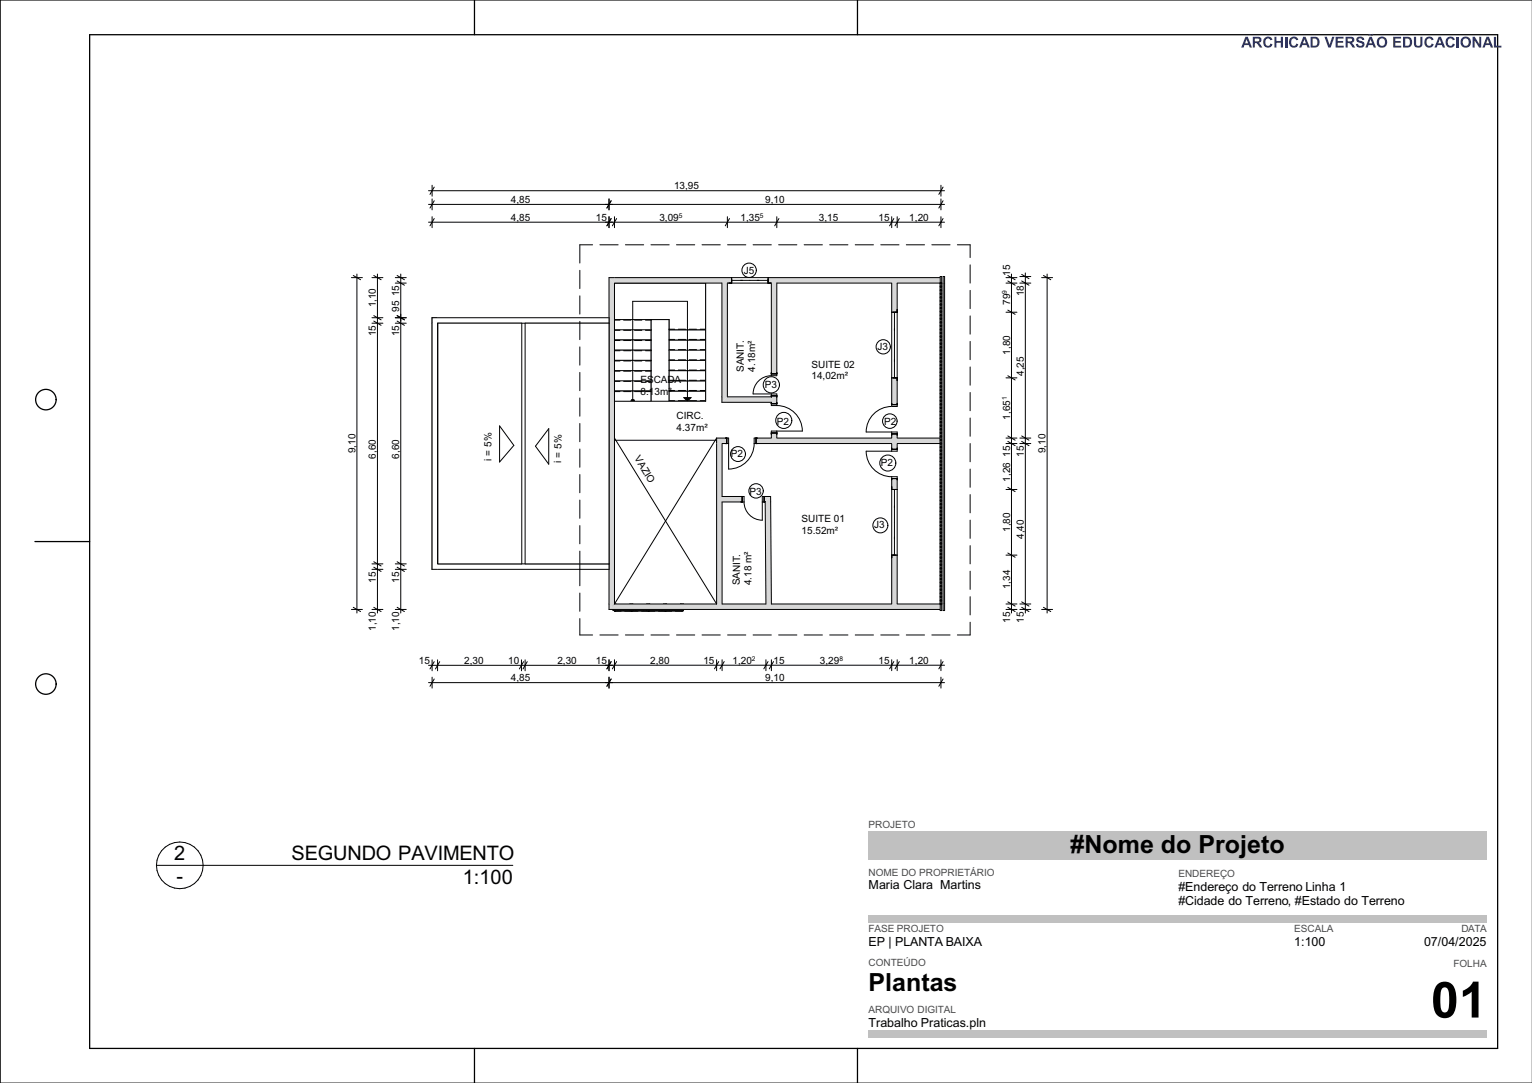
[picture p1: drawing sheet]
<svg xmlns="http://www.w3.org/2000/svg" width="420mm" height="297mm" viewBox="0 0 420 297" stroke-linecap="round" stroke-linejoin="round" font-family="sans-serif">
<g fill="#c0c0c0">
<path d="M238.1 251.1h169.5v2.1h-169.5z" fill-rule="evenodd"/>
<path d="M238.1 282.5h169.5v2h-169.5z" fill-rule="evenodd"/>
</g>
<g fill="none" stroke="#000" stroke-width=".35">
<path d="M24.6 9.5h386v278h-386zM130.1 0v9.5M235.1 0v9.5M9.6 148.5h15M130.1 287.5v9.5M235.1 287.5v9.5"/>
<circle cx="12.6" cy="109.6" r="2.81"/>
<circle cx="12.6" cy="187.6" r="2.81"/>
</g>
<path d="M420 0h-419.9v297h419.9" fill="none" stroke="#000" stroke-width=".27"/>
<path d="M238.1 227.8h169.5v7.9h-169.5z" fill-rule="evenodd" fill="#c0c0c0"/>
<!-- layer: ARQ - Parede-Cortina -->
<path d="M168.5 167.5h.1M168.5 167.5h18.5M173.1 167.5h.1M177.7 167.5h.1M182.3 167.5h.1M187 167.5h.1" fill="none" stroke="#000" stroke-width=".27"/>
<path d="M186.6 165.6h.8v1.8h-.8z" fill-rule="evenodd" fill="#fff"/>
<path d="M186.7 165.6l-.1 .2M187.4 167.1l-.3 .3" fill="none" stroke="#5d5d5d" stroke-width=".27"/>
<path d="M168.1 165.6h.8v1.8h-.8z" fill-rule="evenodd" fill="#fff"/>
<path d="M168.4 165.6l-.3 .3M168.9 165.8l-.8 .8" fill="none" stroke="#5d5d5d" stroke-width=".27"/>
<path d="M182.7 166.6h3.9v.8h-3.9z" fill-rule="evenodd" fill="#fff"/>
<path d="M184.3 166.6l-.8 .8M185 166.6l-.8 .8M185.7 166.6l-.8 .8" fill="none" stroke="#5d5d5d" stroke-width=".27"/>
<path d="M177.3 165.6h.8v1.8h-.8z" fill-rule="evenodd" fill="#fff"/>
<path d="M178.1 167.2l-.2 .2M178.1 166.5l-.8 .8M178.1 165.8l-.8 .8" fill="none" stroke="#5d5d5d" stroke-width=".27"/>
<path d="M172.7 165.6h.8v1.8h-.8z" fill-rule="evenodd" fill="#fff"/>
<path d="M173.5 166.9l-.6 .5" fill="none" stroke="#5d5d5d" stroke-width=".27"/>
<path d="M168.9 166.6h3.8v.8h-3.8z" fill-rule="evenodd" fill="#fff"/>
<path d="M170.2 166.6l-.8 .8M170.9 166.6l-.8 .8M171.6 166.6l-.8 .8" fill="none" stroke="#5d5d5d" stroke-width=".27"/>
<path d="M173.5 166.6h3.8v.8h-3.8z" fill-rule="evenodd" fill="#fff"/>
<path d="M173.7 166.6l-.2 .3M174.4 166.6l-.8 .8M175.1 166.6l-.8 .8M177.3 166.6l-.8 .8M177.3 167.3l-.1 .1" fill="none" stroke="#5d5d5d" stroke-width=".27"/>
<path d="M181.9 165.6h.8v1.8h-.8z" fill-rule="evenodd" fill="#fff"/>
<path d="M182.5 165.6l-.6 .6M182.7 166.1l-.8 .8" fill="none" stroke="#5d5d5d" stroke-width=".27"/>
<path d="M178.1 166.6h3.8v.8h-3.8z" fill-rule="evenodd" fill="#fff"/>
<path d="M178.7 166.6l-.6 .6M180.8 166.6l-.8 .8M181.5 166.6l-.8 .8M181.9 166.9l-.5 .5" fill="none" stroke="#5d5d5d" stroke-width=".27"/>
<path d="M168.1 165.6h.8v1h3.8v-1h.8v1h3.8v-1h.8v1h3.8v-1h.8v1h3.9v-1h.8v1.8h-19.3z" fill="none" stroke="#000" stroke-width=".27"/>
<path d="M183.5 90.4h10v19.6h-10z" fill-rule="evenodd" fill="#fff"/>
<path d="M183.5 90.4v19.6h10v-19.6" fill="none" stroke="#000" stroke-width=".27"/>
<path d="M168.5 77.6h25v12.8h-10v-2.8h-15z" fill-rule="evenodd" fill="#fff"/>
<path d="M168.5 87.6v-10h25v12.8M178.5 87.6h5v2.8" fill="none" stroke="#000" stroke-width=".27"/>
<path d="M168.5 87.6h10v22.4h-10z" fill-rule="evenodd" fill="#fff"/>
<path d="M168.5 87.6v22.4h10v-22.4M168.5 87.9h10M183.5 90.2h10" fill="none" stroke="#000" stroke-width=".27"/>
<path d="M183.5 107.2h10v2.8h-10z" fill-rule="evenodd" fill="#fff"/>
<path d="M183.5 107.2h10v2.8h-10z" fill="none" stroke="#000" stroke-width=".27"/>
<path d="M183.5 104.4h10v2.8h-10z" fill-rule="evenodd" fill="#fff"/>
<path d="M183.5 104.4h10v2.8h-10z" fill="none" stroke="#000" stroke-width=".27"/>
<path d="M183.5 101.6h10v2.8h-10z" fill-rule="evenodd" fill="#fff"/>
<path d="M183.5 101.6h10v2.8h-10z" fill="none" stroke="#000" stroke-width=".27"/>
<path d="M183.5 98.8h10v2.8h-10z" fill-rule="evenodd" fill="#fff"/>
<path d="M183.5 98.8h10v2.8h-10z" fill="none" stroke="#000" stroke-width=".27"/>
<path d="M183.5 96h10v2.8h-10z" fill-rule="evenodd" fill="#fff"/>
<path d="M183.5 96h10v2.8h-10z" fill="none" stroke="#000" stroke-width=".27"/>
<path d="M183.5 93.2h10v2.8h-10z" fill-rule="evenodd" fill="#fff"/>
<path d="M183.5 93.2h10v2.8h-10z" fill="none" stroke="#000" stroke-width=".27"/>
<path d="M183.5 90.4h10v2.8h-10z" fill-rule="evenodd" fill="#fff"/>
<path d="M183.5 90.4h10v2.8h-10z" fill="none" stroke="#000" stroke-width=".27"/>
<path d="M168.5 77.6h25v12.8h-10v-2.8h-15z" fill-rule="evenodd" fill="#fff"/>
<path d="M168.5 77.6h25v12.8h-10v-2.8h-15z" fill="none" stroke="#000" stroke-width=".27"/>
<path d="M168.5 87.6h10v2.8h-10z" fill-rule="evenodd" fill="#fff"/>
<path d="M168.5 87.6h10v2.8h-10z" fill="none" stroke="#000" stroke-width=".27"/>
<path d="M168.5 90.4h10v2.8h-10z" fill-rule="evenodd" fill="#fff"/>
<path d="M168.5 90.4h10v2.8h-10z" fill="none" stroke="#000" stroke-width=".27"/>
<path d="M168.5 93.2h10v2.8h-10z" fill-rule="evenodd" fill="#fff"/>
<path d="M168.5 93.2h10v2.8h-10z" fill="none" stroke="#000" stroke-width=".27"/>
<path d="M168.5 96h10v2.8h-10z" fill-rule="evenodd" fill="#fff"/>
<path d="M168.5 96h10v2.8h-10z" fill="none" stroke="#000" stroke-width=".27"/>
<path d="M168.5 98.8h10v2.8h-10z" fill-rule="evenodd" fill="#fff"/>
<path d="M168.5 98.8h10v2.8h-10z" fill="none" stroke="#000" stroke-width=".27"/>
<path d="M168.5 101.6h10v2.8h-10z" fill-rule="evenodd" fill="#fff"/>
<path d="M168.5 101.6h10v2.8h-10z" fill="none" stroke="#000" stroke-width=".27"/>
<path d="M168.5 104.4h10v2.8h-10z" fill-rule="evenodd" fill="#fff"/>
<path d="M168.5 104.4h10v2.8h-10z" fill="none" stroke="#000" stroke-width=".27"/>
<path d="M168.5 107.2h10v3.1h-10z" fill-rule="evenodd" fill="#fff"/>
<g fill="none" stroke="#000" stroke-width=".27">
<path d="M168.5 87.8h1.5M168.5 90.6h1.5M168.5 93.4h1.5M168.5 96.2h1.5M168.5 99h1.5M171 87.8h2M171 90.6h2M171 93.4h2M171 96.2h2M171 99h2M174 87.8h2M174 90.6h2"/>
<path d="M174 93.4h2M174 96.2h2M174 99h2M177 87.8h1.5M177 90.6h1.5M177 93.4h1.5M177 96.2h1.5M177 99h1.5M183.5 98.7h1.5M183.5 95.9h1.5M183.5 93.1h1.5M183.5 90.3h1.5"/>
<path d="M186 98.7h2M186 95.9h2M186 93.1h2M186 90.3h2M189 98.7h2M189 95.9h2M189 93.1h2M189 90.3h2M192 98.7h1.5M192 95.9h1.5M192 93.1h1.5M192 90.3h1.5"/>
<path d="M168.5 107.2h10v3.1h-10zM168.5 101.8h1.5M168.5 104.6h1.5M168.5 107.4h1.5M168.5 110.2h1.5M171 101.8h2M171 104.6h2M171 107.4h2M171 110.2h2M173.5 110v-27.4h15v27.4M174 101.8h2M174 104.6h2"/>
<path d="M174 107.4h2M174 110.2h2M177 101.8h1.5M177 104.6h1.5M177 107.4h1.5M177 110.2h1.5M183.5 109.9h1.5M183.5 107.1h1.5M183.5 104.3h1.5M183.5 101.5h1.5M186 109.9h2M186 107.1h2"/>
<path d="M186 104.3h2M186 101.5h2M187.5 109h2l-1 1zM189 109.9h2M189 107.1h2M189 104.3h2M189 101.5h2M192 109.9h1.5M192 107.1h1.5M192 104.3h1.5M192 101.5h1.5"/>
<circle cx="173.5" cy="110" r=".5"/>
</g>
<g fill="#000">
<path d="M187.5 109h2l-1 1z"/>
<circle cx="173.5" cy="110" r=".5"/>
</g>
<!-- layer: EST - Laje -->
<path d="M193.5 76.1h64.5v91h-61.5v-46.4h-28v-10.7h25z" fill-rule="evenodd" fill="#fff"/>
<path d="M193.5 76.1h64.5v91h-61.5v-46.4h-28v-10.7h25z" fill="none" stroke="#000" stroke-width=".27"/>
<path d="M118.5 87.1h48.5v69h-48.5z" fill-rule="evenodd" fill="#fff"/>
<path d="M118.5 87.1h48.5v69h-48.5z" fill="none" stroke="#000" stroke-width=".27"/>
<!-- layer: ARQ - Parede -->
<g fill="#d7d7d7">
<path d="M244.5 152.2h1.5v13.4h-1.5z" fill-rule="evenodd"/>
<path d="M244.5 121.6h1.5v1.6h-1.5z" fill-rule="evenodd"/>
<path d="M244.5 131.2h1.5v3h-1.5z" fill-rule="evenodd"/>
<path d="M244.5 119h1.5v1.1h-1.5z" fill-rule="evenodd"/>
<path d="M244.5 103.6h1.5v7.4h-1.5z" fill-rule="evenodd"/>
<path d="M244.5 77.6h1.5v8h-1.5z" fill-rule="evenodd"/>
</g>
<g fill="#fff">
<path d="M244.5 85.6h1.5v18h-1.5z" fill-rule="evenodd"/>
<path d="M244.5 134.2h1.5v18h-1.5z" fill-rule="evenodd"/>
</g>
<path d="M244.5 77.6v33.4h1.5v-33.4M244.5 85.6h1.5M245.2 85.6v18M244.5 111.5a7 7 0 0 0-7 7M244.5 103.6h1.5M244.5 120.1v-1.1h1.5v1.1M244.5 121.6v1.6h1.5v-1.6M244.5 134.2h1.5M245.2 134.2v18M244.5 152.2h1.5M244.5 165.6v-34.4h1.5v34.4" fill="none" stroke="#000" stroke-width=".27"/>
<g fill="#fff">
<path d="M244.5 111h1.5v.5h-1.5z" fill-rule="evenodd"/>
<path d="M244.5 118.5h1.5v.5h-1.5z" fill-rule="evenodd"/>
</g>
<path d="M237.5 118.5h8.5v.8M244.5 110.6v.9h1.5v-.9M244.5 118.5v.8M244.5 111h1.5M244.5 119h1.5M237.5 123.7a7 7 0 0 0 7 7" fill="none" stroke="#000" stroke-width=".27"/>
<g fill="#fff">
<path d="M244.5 130.7h1.5v.5h-1.5z" fill-rule="evenodd"/>
<path d="M244.5 123.2h1.5v.5h-1.5z" fill-rule="evenodd"/>
</g>
<path d="M244.5 131.6v-.9h1.5v.9M244.5 122.9v.8M244.5 131.2h1.5M244.5 123.2h1.5M246 122.9v.8h-8.5" fill="none" stroke="#000" stroke-width=".27"/>
<g fill="#d7d7d7">
<path d="M167 165.6h1.5l-1.5 1.5z"/>
<path d="M168.5 165.6v1.5h-1.5z"/>
<path d="M168.5 165.6h89.5v1.5h-89.5z" fill-rule="evenodd"/>
</g>
<path d="M167 165.6v1.5h91v-1.5h-12M168.5 165.6h28M198 165.6h12M211.5 165.6h33" fill="none" stroke="#000" stroke-width=".27"/>
<g fill="#d7d7d7">
<path d="M167 76.1h1.5v1.5z"/>
<path d="M167 76.1l1.5 1.5h-1.5z"/>
<path d="M167 77.6h1.5v88h-1.5z" fill-rule="evenodd"/>
</g>
<path d="M168.5 76.1h-1.5v89.5M168.5 77.6v88" fill="none" stroke="#000" stroke-width=".27"/>
<g fill="#d7d7d7">
<path d="M168.5 76.1h32.1v1.5h-32.1z" fill-rule="evenodd"/>
<path d="M210.6 76.1h47.4v1.5h-47.4z" fill-rule="evenodd"/>
</g>
<path d="M200.6 76.1h10v1.5h-10z" fill-rule="evenodd" fill="#fff"/>
<path d="M168.5 77.6h29.4M168.5 76.1h89.5v1.5h-12M199.4 77.6h12.1M200.6 76.1v1.5M200.6 76.9h10M210.6 76.1v1.5M213 77.6h31.5" fill="none" stroke="#000" stroke-width=".27"/>
<g fill="#d7d7d7">
<path d="M211.5 77.6h1.5v24.9h-1.5z" fill-rule="evenodd"/>
<path d="M211.5 108.5h1.5v2.2h-1.5z" fill-rule="evenodd"/>
<path d="M211.5 118.7h1.5v1.4h-1.5z" fill-rule="evenodd"/>
</g>
<path d="M211.5 77.6v24.9h1.5v-24.9M211.5 108.9v-.4h1.5v2.2h-1.5v-.4M213 111.2a7 7 0 0 1 7 7M211.5 120.1v-1.4h1.5v1.4" fill="none" stroke="#000" stroke-width=".27"/>
<g fill="#fff">
<path d="M211.5 110.7h1.5v.5h-1.5z" fill-rule="evenodd"/>
<path d="M211.5 118.2h1.5v.5h-1.5z" fill-rule="evenodd"/>
</g>
<path d="M211.5 103a5 5 0 0 0-5 5M211.5 110.4v.8h1.5v-.8M211.5 110.7h1.5M211.5 118.7h1.5M213 118.2v.9M220 118.2h-8.5v.9" fill="none" stroke="#000" stroke-width=".27"/>
<g fill="#fff">
<path d="M211.5 102.5h1.5v.5h-1.5z" fill-rule="evenodd"/>
<path d="M211.5 108h1.5v.5h-1.5z" fill-rule="evenodd"/>
</g>
<path d="M206.5 108h6.5v.9M211.5 102.2v.8h1.5v-.8M211.5 108v.9M211.5 102.5h1.5M211.5 108.5h1.5" fill="none" stroke="#000" stroke-width=".27"/>
<g fill="#d7d7d7">
<path d="M197.9 108.8h1.5l-1.5 1.5z"/>
<path d="M199.4 108.8v1.5h-1.5z"/>
<path d="M199.4 108.8h12.1v1.5h-12.1z" fill-rule="evenodd"/>
</g>
<path d="M197.9 108.8v1.5h13.6M199.4 108.8h12.1" fill="none" stroke="#000" stroke-width=".27"/>
<path d="M197.9 77.6h1.5v31.2h-1.5z" fill-rule="evenodd" fill="#d7d7d7"/>
<path d="M197.9 77.6v31.2M199.4 77.6v31.2" fill="none" stroke="#000" stroke-width=".27"/>
<g fill="#d7d7d7">
<path d="M196.5 120.1l1.5 1.5h-1.5z"/>
<path d="M196.5 120.1h1.5v1.5z"/>
<path d="M198 120.1h1.3v1.5h-1.3z" fill-rule="evenodd"/>
<path d="M207.3 120.1h50.7v1.5h-50.7z" fill-rule="evenodd"/>
</g>
<path d="M196.5 121.6v-1.5h2.8v1.5h-1.3M206.8 121.6a7 7 0 0 1-7 7M211.5 120.1h-4.2v1.5h37.2M213 120.1h31.5M246 120.1h12v1.5h-12" fill="none" stroke="#000" stroke-width=".27"/>
<g fill="#fff">
<path d="M206.8 120.1h.5v1.5h-.5z" fill-rule="evenodd"/>
<path d="M199.3 120.1h.5v1.5h-.5z" fill-rule="evenodd"/>
</g>
<path d="M198.9 120.1h.9v8.5M198.9 121.6h.9M199.3 120.1v1.5M207.3 120.1v1.5M207.6 120.1h-.8v1.5h.8" fill="none" stroke="#000" stroke-width=".27"/>
<path d="M196.5 121.6h1.5v44h-1.5z" fill-rule="evenodd" fill="#d7d7d7"/>
<path d="M196.5 121.6v44M198 121.6v14.6M198 137.7v27.9" fill="none" stroke="#000" stroke-width=".27"/>
<g fill="#d7d7d7">
<path d="M211.3 136.2v1.5h-1.5z"/>
<path d="M209.8 136.2h1.5l-1.5 1.5z" fill-rule="evenodd"/>
<path d="M198 136.2h5.5v1.5h-5.5z" fill-rule="evenodd"/>
<path d="M209.5 136.2h.3v1.5h-.3z" fill-rule="evenodd"/>
</g>
<path d="M198 136.2h5.5v1.5h-5.5M204 137.7a5 5 0 0 0 5 5M209.8 137.7h-.3v-1.5h1.8v1.5" fill="none" stroke="#000" stroke-width=".27"/>
<g fill="#fff">
<path d="M203.5 136.2h.5v1.5h-.5z" fill-rule="evenodd"/>
<path d="M209 136.2h.5v1.5h-.5z" fill-rule="evenodd"/>
</g>
<path d="M203.1 136.2h.9v1.5h-.9M203.5 136.2v1.5M209 137.7h.8M209.5 136.2v1.5M209.8 136.2h-.8v6.5" fill="none" stroke="#000" stroke-width=".27"/>
<path d="M209.8 137.7h1.5l.2 27.9h-1.5z" fill-rule="evenodd" fill="#d7d7d7"/>
<path d="M209.8 137.7l.2 27.9M211.3 137.7l.2 27.9" fill="none" stroke="#000" stroke-width=".27"/>
<g fill="#fff">
<path d="M118.5 87.1l1.5 1.5h-1.5z"/>
<path d="M118.5 87.1h1.5v1.5z"/>
<path d="M120 87.1h47v1.5h-47z" fill-rule="evenodd"/>
</g>
<path d="M118.5 88.6v-1.5h48.5v1.5h-47" fill="none" stroke="#000" stroke-width=".27"/>
<path d="M120 154.6h47v1.5h-47z" fill-rule="evenodd" fill="#fff"/>
<path d="M120 154.6h47v1.5h-47" fill="none" stroke="#000" stroke-width=".27"/>
<path d="M118.5 88.6h1.5v67.5h-1.5z" fill-rule="evenodd" fill="#fff"/>
<path d="M118.5 88.6v67.5h1.5M120 88.6v66" fill="none" stroke="#000" stroke-width=".27"/>
<!-- layer: ARQ - Cobertura -->
<path d="M120 88.6h23v66h-23z" fill-rule="evenodd" fill="#fff"/>
<path d="M120 88.6h23v66h-23z" fill="none" stroke="#000" stroke-width=".27"/>
<path d="M144 88.6h23v66h-23z" fill-rule="evenodd" fill="#fff"/>
<path d="M144 88.6h23v66h-23z" fill="none" stroke="#000" stroke-width=".27"/>
<path d="M258.6 77.6h.4v88h-.4z" fill-rule="evenodd" fill="#fff"/>
<path d="M258.6 77.6v88M259 77.6v88" fill="none" stroke="#000" stroke-width=".27"/>
<path d="M258.6 75.8h.4v1.8h-.4z" fill-rule="evenodd" fill="#fff"/>
<path d="M258.6 77.6v-1.8h.4v1.8" fill="none" stroke="#000" stroke-width=".27"/>
<path d="M258.6 165.6h.4v1.8h-.4z" fill-rule="evenodd" fill="#fff"/>
<path d="M258.6 165.6v1.8h.4v-1.8" fill="none" stroke="#000" stroke-width=".27"/>
<path d="M257.8 77.6h.4v88h-.4z" fill-rule="evenodd" fill="#fff"/>
<path d="M257.8 77.6v88M258.2 77.6v88" fill="none" stroke="#000" stroke-width=".27"/>
<path d="M257.8 75.8h.4v1.8h-.4z" fill-rule="evenodd" fill="#fff"/>
<path d="M257.8 77.6v-1.8h.4v1.8" fill="none" stroke="#000" stroke-width=".27"/>
<path d="M257.8 165.6h.4v1.8h-.4z" fill-rule="evenodd" fill="#fff"/>
<path d="M257.8 165.6v1.8h.4v-1.8" fill="none" stroke="#000" stroke-width=".27"/>
<path d="M257.8 77.6h.4v88h-.4z" fill-rule="evenodd" fill="#fff"/>
<path d="M257.8 77.6h.4v88h-.4z" fill="none" stroke="#000" stroke-width=".27"/>
<circle cx="258" cy="77.6" r=".2" fill="#fff"/>
<circle cx="258" cy="77.6" r=".2" fill="none" stroke="#000" stroke-width=".27"/>
<circle cx="258" cy="165.6" r=".2" fill="#fff"/>
<circle cx="258" cy="165.6" r=".2" fill="none" stroke="#000" stroke-width=".27"/>
<circle cx="258" cy="78.6" r=".2" fill="#fff"/>
<circle cx="258" cy="78.6" r=".2" fill="none" stroke="#000" stroke-width=".27"/>
<circle cx="258" cy="79.6" r=".2" fill="#fff"/>
<circle cx="258" cy="79.6" r=".2" fill="none" stroke="#000" stroke-width=".27"/>
<circle cx="258" cy="80.6" r=".2" fill="#fff"/>
<circle cx="258" cy="80.6" r=".2" fill="none" stroke="#000" stroke-width=".27"/>
<circle cx="258" cy="81.5" r=".2" fill="#fff"/>
<circle cx="258" cy="81.5" r=".2" fill="none" stroke="#000" stroke-width=".27"/>
<circle cx="258" cy="82.5" r=".2" fill="#fff"/>
<circle cx="258" cy="82.5" r=".2" fill="none" stroke="#000" stroke-width=".27"/>
<circle cx="258" cy="83.5" r=".2" fill="#fff"/>
<circle cx="258" cy="83.5" r=".2" fill="none" stroke="#000" stroke-width=".27"/>
<circle cx="258" cy="84.5" r=".2" fill="#fff"/>
<circle cx="258" cy="84.5" r=".2" fill="none" stroke="#000" stroke-width=".27"/>
<circle cx="258" cy="85.5" r=".2" fill="#fff"/>
<circle cx="258" cy="85.5" r=".2" fill="none" stroke="#000" stroke-width=".27"/>
<circle cx="258" cy="86.4" r=".2" fill="#fff"/>
<circle cx="258" cy="86.4" r=".2" fill="none" stroke="#000" stroke-width=".27"/>
<circle cx="258" cy="88.4" r=".2" fill="#fff"/>
<circle cx="258" cy="88.4" r=".2" fill="none" stroke="#000" stroke-width=".27"/>
<circle cx="258" cy="89.4" r=".2" fill="#fff"/>
<circle cx="258" cy="89.4" r=".2" fill="none" stroke="#000" stroke-width=".27"/>
<circle cx="258" cy="90.3" r=".2" fill="#fff"/>
<circle cx="258" cy="90.3" r=".2" fill="none" stroke="#000" stroke-width=".27"/>
<circle cx="258" cy="91.3" r=".2" fill="#fff"/>
<circle cx="258" cy="91.3" r=".2" fill="none" stroke="#000" stroke-width=".27"/>
<circle cx="258" cy="92.3" r=".2" fill="#fff"/>
<circle cx="258" cy="92.3" r=".2" fill="none" stroke="#000" stroke-width=".27"/>
<circle cx="258" cy="93.3" r=".2" fill="#fff"/>
<circle cx="258" cy="93.3" r=".2" fill="none" stroke="#000" stroke-width=".27"/>
<circle cx="258" cy="94.3" r=".2" fill="#fff"/>
<circle cx="258" cy="94.3" r=".2" fill="none" stroke="#000" stroke-width=".27"/>
<circle cx="258" cy="95.2" r=".2" fill="#fff"/>
<circle cx="258" cy="95.2" r=".2" fill="none" stroke="#000" stroke-width=".27"/>
<circle cx="258" cy="96.2" r=".2" fill="#fff"/>
<circle cx="258" cy="96.2" r=".2" fill="none" stroke="#000" stroke-width=".27"/>
<circle cx="258" cy="98.2" r=".2" fill="#fff"/>
<circle cx="258" cy="98.2" r=".2" fill="none" stroke="#000" stroke-width=".27"/>
<circle cx="258" cy="99.1" r=".2" fill="#fff"/>
<circle cx="258" cy="99.1" r=".2" fill="none" stroke="#000" stroke-width=".27"/>
<circle cx="258" cy="100.1" r=".2" fill="#fff"/>
<circle cx="258" cy="100.1" r=".2" fill="none" stroke="#000" stroke-width=".27"/>
<circle cx="258" cy="101.1" r=".2" fill="#fff"/>
<circle cx="258" cy="101.1" r=".2" fill="none" stroke="#000" stroke-width=".27"/>
<circle cx="258" cy="102.1" r=".2" fill="#fff"/>
<circle cx="258" cy="102.1" r=".2" fill="none" stroke="#000" stroke-width=".27"/>
<circle cx="258" cy="103.1" r=".2" fill="#fff"/>
<circle cx="258" cy="103.1" r=".2" fill="none" stroke="#000" stroke-width=".27"/>
<circle cx="258" cy="104" r=".2" fill="#fff"/>
<circle cx="258" cy="104" r=".2" fill="none" stroke="#000" stroke-width=".27"/>
<circle cx="258" cy="105" r=".2" fill="#fff"/>
<circle cx="258" cy="105" r=".2" fill="none" stroke="#000" stroke-width=".27"/>
<circle cx="258" cy="106" r=".2" fill="#fff"/>
<circle cx="258" cy="106" r=".2" fill="none" stroke="#000" stroke-width=".27"/>
<circle cx="258" cy="107.9" r=".2" fill="#fff"/>
<circle cx="258" cy="107.9" r=".2" fill="none" stroke="#000" stroke-width=".27"/>
<circle cx="258" cy="108.9" r=".2" fill="#fff"/>
<circle cx="258" cy="108.9" r=".2" fill="none" stroke="#000" stroke-width=".27"/>
<circle cx="258" cy="109.9" r=".2" fill="#fff"/>
<circle cx="258" cy="109.9" r=".2" fill="none" stroke="#000" stroke-width=".27"/>
<circle cx="258" cy="110.9" r=".2" fill="#fff"/>
<circle cx="258" cy="110.9" r=".2" fill="none" stroke="#000" stroke-width=".27"/>
<circle cx="258" cy="111.9" r=".2" fill="#fff"/>
<circle cx="258" cy="111.9" r=".2" fill="none" stroke="#000" stroke-width=".27"/>
<circle cx="258" cy="112.8" r=".2" fill="#fff"/>
<circle cx="258" cy="112.8" r=".2" fill="none" stroke="#000" stroke-width=".27"/>
<circle cx="258" cy="113.8" r=".2" fill="#fff"/>
<circle cx="258" cy="113.8" r=".2" fill="none" stroke="#000" stroke-width=".27"/>
<circle cx="258" cy="114.8" r=".2" fill="#fff"/>
<circle cx="258" cy="114.8" r=".2" fill="none" stroke="#000" stroke-width=".27"/>
<circle cx="258" cy="115.8" r=".2" fill="#fff"/>
<circle cx="258" cy="115.8" r=".2" fill="none" stroke="#000" stroke-width=".27"/>
<circle cx="258" cy="117.7" r=".2" fill="#fff"/>
<circle cx="258" cy="117.7" r=".2" fill="none" stroke="#000" stroke-width=".27"/>
<circle cx="258" cy="118.7" r=".2" fill="#fff"/>
<circle cx="258" cy="118.7" r=".2" fill="none" stroke="#000" stroke-width=".27"/>
<circle cx="258" cy="119.7" r=".2" fill="#fff"/>
<circle cx="258" cy="119.7" r=".2" fill="none" stroke="#000" stroke-width=".27"/>
<circle cx="258" cy="120.7" r=".2" fill="#fff"/>
<circle cx="258" cy="120.7" r=".2" fill="none" stroke="#000" stroke-width=".27"/>
<circle cx="258" cy="121.6" r=".2" fill="#fff"/>
<circle cx="258" cy="121.6" r=".2" fill="none" stroke="#000" stroke-width=".27"/>
<circle cx="258" cy="122.6" r=".2" fill="#fff"/>
<circle cx="258" cy="122.6" r=".2" fill="none" stroke="#000" stroke-width=".27"/>
<circle cx="258" cy="123.6" r=".2" fill="#fff"/>
<circle cx="258" cy="123.6" r=".2" fill="none" stroke="#000" stroke-width=".27"/>
<circle cx="258" cy="124.6" r=".2" fill="#fff"/>
<circle cx="258" cy="124.6" r=".2" fill="none" stroke="#000" stroke-width=".27"/>
<circle cx="258" cy="125.5" r=".2" fill="#fff"/>
<circle cx="258" cy="125.5" r=".2" fill="none" stroke="#000" stroke-width=".27"/>
<circle cx="258" cy="127.5" r=".2" fill="#fff"/>
<circle cx="258" cy="127.5" r=".2" fill="none" stroke="#000" stroke-width=".27"/>
<circle cx="258" cy="128.5" r=".2" fill="#fff"/>
<circle cx="258" cy="128.5" r=".2" fill="none" stroke="#000" stroke-width=".27"/>
<circle cx="258" cy="129.5" r=".2" fill="#fff"/>
<circle cx="258" cy="129.5" r=".2" fill="none" stroke="#000" stroke-width=".27"/>
<circle cx="258" cy="130.4" r=".2" fill="#fff"/>
<circle cx="258" cy="130.4" r=".2" fill="none" stroke="#000" stroke-width=".27"/>
<circle cx="258" cy="131.4" r=".2" fill="#fff"/>
<circle cx="258" cy="131.4" r=".2" fill="none" stroke="#000" stroke-width=".27"/>
<circle cx="258" cy="132.4" r=".2" fill="#fff"/>
<circle cx="258" cy="132.4" r=".2" fill="none" stroke="#000" stroke-width=".27"/>
<circle cx="258" cy="133.4" r=".2" fill="#fff"/>
<circle cx="258" cy="133.4" r=".2" fill="none" stroke="#000" stroke-width=".27"/>
<circle cx="258" cy="134.3" r=".2" fill="#fff"/>
<circle cx="258" cy="134.3" r=".2" fill="none" stroke="#000" stroke-width=".27"/>
<circle cx="258" cy="135.3" r=".2" fill="#fff"/>
<circle cx="258" cy="135.3" r=".2" fill="none" stroke="#000" stroke-width=".27"/>
<circle cx="258" cy="137.3" r=".2" fill="#fff"/>
<circle cx="258" cy="137.3" r=".2" fill="none" stroke="#000" stroke-width=".27"/>
<circle cx="258" cy="138.3" r=".2" fill="#fff"/>
<circle cx="258" cy="138.3" r=".2" fill="none" stroke="#000" stroke-width=".27"/>
<circle cx="258" cy="139.2" r=".2" fill="#fff"/>
<circle cx="258" cy="139.2" r=".2" fill="none" stroke="#000" stroke-width=".27"/>
<circle cx="258" cy="140.2" r=".2" fill="#fff"/>
<circle cx="258" cy="140.2" r=".2" fill="none" stroke="#000" stroke-width=".27"/>
<circle cx="258" cy="141.2" r=".2" fill="#fff"/>
<circle cx="258" cy="141.2" r=".2" fill="none" stroke="#000" stroke-width=".27"/>
<circle cx="258" cy="142.2" r=".2" fill="#fff"/>
<circle cx="258" cy="142.2" r=".2" fill="none" stroke="#000" stroke-width=".27"/>
<circle cx="258" cy="143.1" r=".2" fill="#fff"/>
<circle cx="258" cy="143.1" r=".2" fill="none" stroke="#000" stroke-width=".27"/>
<circle cx="258" cy="144.1" r=".2" fill="#fff"/>
<circle cx="258" cy="144.1" r=".2" fill="none" stroke="#000" stroke-width=".27"/>
<circle cx="258" cy="145.1" r=".2" fill="#fff"/>
<circle cx="258" cy="145.1" r=".2" fill="none" stroke="#000" stroke-width=".27"/>
<circle cx="258" cy="147.1" r=".2" fill="#fff"/>
<circle cx="258" cy="147.1" r=".2" fill="none" stroke="#000" stroke-width=".27"/>
<circle cx="258" cy="148" r=".2" fill="#fff"/>
<circle cx="258" cy="148" r=".2" fill="none" stroke="#000" stroke-width=".27"/>
<circle cx="258" cy="149" r=".2" fill="#fff"/>
<circle cx="258" cy="149" r=".2" fill="none" stroke="#000" stroke-width=".27"/>
<circle cx="258" cy="150" r=".2" fill="#fff"/>
<circle cx="258" cy="150" r=".2" fill="none" stroke="#000" stroke-width=".27"/>
<circle cx="258" cy="151" r=".2" fill="#fff"/>
<circle cx="258" cy="151" r=".2" fill="none" stroke="#000" stroke-width=".27"/>
<circle cx="258" cy="151.9" r=".2" fill="#fff"/>
<circle cx="258" cy="151.9" r=".2" fill="none" stroke="#000" stroke-width=".27"/>
<circle cx="258" cy="152.9" r=".2" fill="#fff"/>
<circle cx="258" cy="152.9" r=".2" fill="none" stroke="#000" stroke-width=".27"/>
<circle cx="258" cy="153.9" r=".2" fill="#fff"/>
<circle cx="258" cy="153.9" r=".2" fill="none" stroke="#000" stroke-width=".27"/>
<circle cx="258" cy="154.9" r=".2" fill="#fff"/>
<circle cx="258" cy="154.9" r=".2" fill="none" stroke="#000" stroke-width=".27"/>
<circle cx="258" cy="156.8" r=".2" fill="#fff"/>
<circle cx="258" cy="156.8" r=".2" fill="none" stroke="#000" stroke-width=".27"/>
<circle cx="258" cy="157.8" r=".2" fill="#fff"/>
<circle cx="258" cy="157.8" r=".2" fill="none" stroke="#000" stroke-width=".27"/>
<circle cx="258" cy="158.8" r=".2" fill="#fff"/>
<circle cx="258" cy="158.8" r=".2" fill="none" stroke="#000" stroke-width=".27"/>
<circle cx="258" cy="159.8" r=".2" fill="#fff"/>
<circle cx="258" cy="159.8" r=".2" fill="none" stroke="#000" stroke-width=".27"/>
<circle cx="258" cy="160.7" r=".2" fill="#fff"/>
<circle cx="258" cy="160.7" r=".2" fill="none" stroke="#000" stroke-width=".27"/>
<circle cx="258" cy="161.7" r=".2" fill="#fff"/>
<circle cx="258" cy="161.7" r=".2" fill="none" stroke="#000" stroke-width=".27"/>
<circle cx="258" cy="162.7" r=".2" fill="#fff"/>
<circle cx="258" cy="162.7" r=".2" fill="none" stroke="#000" stroke-width=".27"/>
<circle cx="258" cy="163.7" r=".2" fill="#fff"/>
<circle cx="258" cy="163.7" r=".2" fill="none" stroke="#000" stroke-width=".27"/>
<circle cx="258" cy="164.7" r=".2" fill="#fff"/>
<circle cx="258" cy="164.7" r=".2" fill="none" stroke="#000" stroke-width=".27"/>
<circle cx="258" cy="87.4" r=".2" fill="#fff"/>
<circle cx="258" cy="87.4" r=".2" fill="none" stroke="#000" stroke-width=".27"/>
<circle cx="258" cy="97.2" r=".2" fill="#fff"/>
<circle cx="258" cy="97.2" r=".2" fill="none" stroke="#000" stroke-width=".27"/>
<circle cx="258" cy="107" r=".2" fill="#fff"/>
<circle cx="258" cy="107" r=".2" fill="none" stroke="#000" stroke-width=".27"/>
<circle cx="258" cy="116.7" r=".2" fill="#fff"/>
<circle cx="258" cy="116.7" r=".2" fill="none" stroke="#000" stroke-width=".27"/>
<circle cx="258" cy="126.5" r=".2" fill="#fff"/>
<circle cx="258" cy="126.5" r=".2" fill="none" stroke="#000" stroke-width=".27"/>
<circle cx="258" cy="136.3" r=".2" fill="#fff"/>
<circle cx="258" cy="136.3" r=".2" fill="none" stroke="#000" stroke-width=".27"/>
<circle cx="258" cy="146.1" r=".2" fill="#fff"/>
<circle cx="258" cy="146.1" r=".2" fill="none" stroke="#000" stroke-width=".27"/>
<circle cx="258" cy="155.9" r=".2" fill="#fff"/>
<circle cx="258" cy="155.9" r=".2" fill="none" stroke="#000" stroke-width=".27"/>
<g fill="none" stroke="#000" stroke-width=".27">
<path d="M159 74.1v5M162.5 67.1h-3.5v5M164.5 67.1h5M171.5 67.1h5M178.5 67.1h5M185.5 67.1h5M192.5 67.1h5M199.5 67.1h5M206.5 67.1h5M213.5 67.1h5M220.5 67.1h5M227.5 67.1h5"/>
<path d="M234.5 67.1h5M241.5 67.1h5M248.5 67.1h5M255.5 67.1h5M262.5 67.1h3.5v3.5M266 72.6v5M266 79.6v5M159 81.1v5M159 88.1v5M159 95.1v5M266 86.6v5M266 93.6v5"/>
<path d="M137 116.8l3.9 5.3-3.9 4.6zM150.4 117.6v9.7l-3.6-4.9zM159 102.1v5M159 109.1v5M159 116.1v5M266 100.6v5M266 107.6v5M266 114.6v5M159 123.1v5M159 130.1v5M159 137.1v5M168.5 120.1l28 45.5"/>
<path d="M196.5 120.1l-28 45.5M266 121.6v5M266 128.6v5M266 135.6v5M159 144.1v5M159 151.1v9.5M266 142.6v5M266 149.6v5M266 156.6v5M159 162.6v5M159 169.6v4.5h3.5M164.5 174.1h5"/>
<path d="M171.5 174.1h5M178.5 174.1h5M185.5 174.1h5M192.5 174.1h5M199.5 174.1h5M206.5 174.1h5M213.5 174.1h5M220.5 174.1h5M227.5 174.1h5M234.5 174.1h5M241.5 174.1h5M248.5 174.1h5"/>
<path d="M255.5 174.1h5M266 170.6v3.5h-3.5M266 163.6v5"/>
<circle cx="205.4" cy="74.1" r="1.97"/>
<circle cx="242.1" cy="95.1" r="1.95"/>
<circle cx="211.5" cy="105.5" r="2.22"/>
<circle cx="214.9" cy="115.3" r="2.2"/>
<circle cx="243.9" cy="115.5" r="1.99"/>
<circle cx="202.3" cy="124.5" r="2.05"/>
<circle cx="207.3" cy="134.6" r="1.97"/>
<circle cx="243.4" cy="127" r="2.2"/>
<circle cx="241.4" cy="144.1" r="2.05"/>
</g>
<!-- layer: ANT - Cota -->
<g fill="none" stroke="#000" stroke-width=".27">
<path d="M117.5 56.1h141.4M117.5 52.3h141.4M118.5 50.8v3M118.5 54.6v3M118.5 59.4v3M119 59.9l-1.1 2M119 55.1l-1.1 2M119 51.3l-1.1 2M167 54.6v3M167 59.4v3M167.5 59.9l-1.1 2M167.5 55.1l-1.1 2"/>
<path d="M168.5 59.4v3M169 59.9l-1.1 2M199.4 59.4v3M200 59.9l-1.2 2M213 59.4v3M213.5 59.9l-1.1 2M244.5 59.4v3M245 59.9l-1.1 2M246 59.4v3M246.5 59.9l-1.1 2M258 50.8v3M258 54.6v3"/>
<path d="M258 59.4v3M258.5 59.9l-1.1 2M258.5 55.1l-1.1 2M258.5 51.3l-1.1 2M96.3 76.1h3M96.8 75.6l2 1.1M97.8 75.2v92.9M102 76.1h3M102.5 75.6l2 1.1M103.5 75.2v92.9M108.4 77.6h3M108.4 76.1h3"/>
<path d="M108.9 77.1l2 1.1M108.9 75.6l2 1.1M109.9 75.2v92.9M117.5 60.9h141.4M275.8 77.6h3M275.8 76.1h3M276.3 77.1l2 1.1M276.3 75.6l2 1.1M277.3 75.2v92.9M279.6 77.6h3M279.6 75.8h3M280.1 77.1l2 1.1"/>
<path d="M280.1 75.3l2 1.1M281.1 74.9v93.2M285.6 76.1h3M286.1 75.6l2 1.1M287.1 75.2v92.9M102 88.6h3M102 87.1h3M102.5 88.1l2 1.1M102.5 86.6l2 1.1M108.4 88.6h3M108.4 87.1h3M108.9 88.1l2 1.1"/>
<path d="M108.9 86.6l2 1.1M275.8 85.6h3M276.3 85l2 1.2M275.8 103.6h3M276.3 119.6l2 1.1M276.3 103l2 1.2M280.1 119.6l2 1.1M275.8 121.6h3M275.8 120.1h3M275.8 134.2h3M276.3 133.7l2 1.1M276.3 121.1l2 1.1"/>
<path d="M279.6 121.6h3M279.6 120.1h3M280.1 121.1l2 1.1M102 156.1h3M102 154.6h3M102.5 155.6l2 1.1M102.5 154.1l2 1.1M108.4 156.1h3M108.4 154.6h3M108.9 155.6l2 1.1M108.9 154.1l2 1.1M275.8 152.2h3"/>
<path d="M276.3 151.7l2 1.1M96.3 167.1h3M96.8 166.6l2 1.1M102 167.1h3M102.5 166.6l2 1.1M108.4 167.1h3M108.9 166.6l2 1.1M275.8 167.1h3M275.8 165.6h3M276.3 166.6l2 1.1M276.3 165.1l2 1.1M279.6 167.1h3"/>
<path d="M279.6 165.6h3M280.1 166.6l2 1.1M280.1 165.1l2 1.1M285.6 167.1h3M286.1 166.6l2 1.1M117.5 187.2h141.4M118.5 181v3M118.5 185.7v3M119 181.5l-1.1 2M119 186.2l-1.1 2M120 181v3M120.5 181.5l-1.1 2"/>
<path d="M143 181v3M143.5 181.5l-1.1 2M144 181v3M144.5 181.5l-1.1 2M167 180.9v3.1M167 185.7v3M167.5 181.4l-1.1 2M167.5 186.2l-1.1 2M167.5 181.5l-1.1 2M168.5 180.9v3M169 181.4l-1.1 2M196.5 180.9v3"/>
<path d="M197 181.4l-1.1 2M198 180.9v3M198.5 181.4l-1.1 2M210 180.9v3M210.6 181.4l-1.2 2M211.5 180.9v3M212.1 181.4l-1.2 2M244.5 180.9v3M245 181.4l-1.1 2M246 180.9v3M246.5 181.4l-1.1 2M258 180.9v3"/>
<path d="M258 185.7v3M258.5 181.4l-1.1 2M258.5 186.2l-1.1 2M258.9 182.4l-141.4 .1"/>
</g>
<circle cx="49.3" cy="237.3" r="6.4" fill="#fff"/>
<g fill="none" stroke="#000" stroke-width=".27">
<path d="M42.9 237.3h97.7"/>
<circle cx="49.3" cy="237.3" r="6.4"/>
</g>
<g fill="#2b357b">
<path d="M341.4 10.1h.7l1.2 2.9h-.7l-.2-.6h-1.2l-.3 .6h-.6zM341.8 10.8l-.4 1.1h.8z" fill-rule="evenodd"/>
<path d="M343.5 10.1h1.2a.85 .85 0 0 1 1.1 .6 .85 .85 0 0 1-.7 1l1 1.3h-.7l-.4-.6a.8 .8 0 0 0-1-.6v1.2h-.5zM344 10.6v.7h.5a.46 .46 0 0 0 .6 0 .46 .46 0 0 0 0-.6 .46 .46 0 0 0-.6-.1z" fill-rule="evenodd"/>
<path d="M346.7 10.4a1.29 1.29 0 0 1 2.2 .5l-.6 .1a.72 .72 0 0 0-1-.4 .72 .72 0 0 0-.4 .9 .72 .72 0 0 0 .5 1 .72 .72 0 0 0 .9-.6l.6 .2a1.37 1.37 0 0 1-1.9 .9 1.37 1.37 0 0 1-.6-1.9z" fill-rule="evenodd"/>
<path d="M349.4 10.1h.6v1.1h1.1v-1.1h.6v2.9h-.6v-1.3h-1.1v1.3h-.6z" fill-rule="evenodd"/>
<path d="M352.3 10.1h.6v2.9h-.6z" fill-rule="evenodd"/>
<path d="M353.8 10.4a1.29 1.29 0 0 1 2.1 .5l-.5 .1a.73 .73 0 0 0-1-.4 .73 .73 0 0 0-.4 .9 .72 .72 0 0 0 .4 1 .72 .72 0 0 0 1-.6l.5 .2a1.37 1.37 0 0 1-1.8 .9 1.37 1.37 0 0 1-.7-1.9z" fill-rule="evenodd"/>
<path d="M357.3 10.1h.6l1.2 2.9h-.6l-.3-.6h-1.2l-.2 .6h-.6zM357.6 10.8l-.4 1.1h.8z" fill-rule="evenodd"/>
<path d="M359.3 10.1h1.1a1.48 1.48 0 0 1 1.4 1.5 1.48 1.48 0 0 1-1.4 1.4h-1.1zM359.9 10.6v1.9a1.06 1.06 0 0 0 1.2-.5 1.06 1.06 0 0 0-.3-1.3z" fill-rule="evenodd"/>
<path d="M363.1 10.1h.7l.7 2.2 .7-2.2h.7l-1.1 2.9h-.6z" fill-rule="evenodd"/>
<path d="M366.2 10.1h2.1v.5h-1.5v.6h1.4v.5h-1.4v.8h1.6v.5h-2.2z" fill-rule="evenodd"/>
<path d="M368.9 10.1h1.3a.85 .85 0 0 1 1.1 .6 .85 .85 0 0 1-.8 1l1.1 1.3h-.8l-.4-.6a.8 .8 0 0 0-.9-.6v1.2h-.6zM369.5 10.6v.7h.4a.47 .47 0 0 0 .7 0 .47 .47 0 0 0 0-.6 .47 .47 0 0 0-.6-.1z" fill-rule="evenodd"/>
<path d="M372 10.3l.2-.1a1.15 1.15 0 0 1 1.8 .7l-.6 .1a.48 .48 0 0 0-.5-.5 .48 .48 0 0 0-.4 .5l.5 .2a1 1 0 0 1 1.1 1.2 1 1 0 0 1-1.4 .7l-.6-.3-.3-.5-.1-.2 .6-.1a.59 .59 0 0 0 .6 .6 .59 .59 0 0 0 .6-.6l-.4-.2a1.04 1.04 0 0 1-1.2-1.4z" fill-rule="evenodd"/>
<path d="M375.5 10.1h.6l1.2 2.9h-.7l-.2-.6h-1.2l-.3 .6h-.6zM375.8 10.8l-.4 1.1h.8z" fill-rule="evenodd"/>
<path d="M375.2 9.4l1.3-.1a.56 .56 0 0 1-.4 .5 .56 .56 0 0 1-.6-.1l-.4 .1z" fill-rule="evenodd"/>
<path d="M377.5 11.5a1.49 1.49 0 0 1 2.9 0 1.49 1.49 0 0 1-2.9 0zM378.3 10.8a.95 .95 0 0 0-.1 1.4 .95 .95 0 0 0 1.4 0 .95 .95 0 0 0-.1-1.3 .95 .95 0 0 0-1.2-.1z" fill-rule="evenodd"/>
<path d="M381.9 10.1h2.2v.5h-1.6v.6h1.5v.5h-1.5v.8h1.7v.5h-2.3z" fill-rule="evenodd"/>
<path d="M384.7 10.1h1.1a1.48 1.48 0 0 1 1.3 1.5 1.48 1.48 0 0 1-1.3 1.4h-1.1zM385.3 10.6v1.9a1.06 1.06 0 0 0 1.2-.5 1.06 1.06 0 0 0-.3-1.3z" fill-rule="evenodd"/>
<path d="M387.6 10.1h.6v1.6a.63 .63 0 0 0 .6 .9 .63 .63 0 0 0 .6-.9v-1.6h.6v1.5a1.2 1.2 0 0 1-1.2 1.5 1.2 1.2 0 0 1-1.2-1.4z" fill-rule="evenodd"/>
<path d="M390.9 10.4a1.29 1.29 0 0 1 2.2 .5l-.6 .1a.72 .72 0 0 0-1-.4 .72 .72 0 0 0-.4 .9 .72 .72 0 0 0 .5 1 .72 .72 0 0 0 .9-.6l.6 .2a1.37 1.37 0 0 1-1.9 .9 1.37 1.37 0 0 1-.6-1.9z" fill-rule="evenodd"/>
<path d="M394.4 10.1h.6l1.2 2.9h-.6l-.3-.6h-1.2l-.2 .6h-.6zM394.7 10.8l-.4 1.1h.8z" fill-rule="evenodd"/>
<path d="M396.7 10.4a1.29 1.29 0 0 1 2.2 .5l-.6 .1a.73 .73 0 0 0-1-.4 .73 .73 0 0 0-.4 .9 .72 .72 0 0 0 .5 1 .72 .72 0 0 0 .9-.6l.6 .2a1.37 1.37 0 0 1-1.9 .9 1.37 1.37 0 0 1-.6-1.9z" fill-rule="evenodd"/>
<path d="M399.4 10.1h.6v2.9h-.6z" fill-rule="evenodd"/>
<path d="M400.4 11.5a1.5 1.5 0 0 1 3 0 1.5 1.5 0 0 1-3 0zM401.2 10.8a.95 .95 0 0 0-.1 1.3 .95 .95 0 0 0 1.4 .1 .95 .95 0 0 0 0-1.3 .95 .95 0 0 0-1.3-.1z" fill-rule="evenodd"/>
<path d="M403.7 10.1h.6l1.2 2v-2h.6v2.9h-.6l-1.2-1.9v1.9h-.6z" fill-rule="evenodd"/>
<path d="M407.5 10.1h.7l1.2 2.9h-.7l-.2-.6h-1.2l-.3 .6h-.6zM407.9 10.8l-.4 1.1h.8z" fill-rule="evenodd"/>
<path d="M409.6 10.1h.6v2.4h1.4v.5h-2z" fill-rule="evenodd"/>
</g>
<text font-size="13.7" x="392.3" y="279.1">01</text>
<g font-size="6.9">
<text x="293.5" y="234">#Nome do Projeto</text>
<text x="238.1" y="271.7">Plantas</text>
</g>
<g font-size="5.5">
<text x="47.8" y="235.9">2</text>
<text x="79.9" y="235.8">SEGUNDO PAVIMENTO</text>
<text x="48.4" y="242.2">-</text>
<text x="126.9" y="242.3">1:100</text>
</g>
<g font-size="3.4">
<text x="238.1" y="243.9">Maria Clara Martins</text>
<text x="323.1" y="244.3">#Endereço do Terreno Linha 1</text>
<text x="323.1" y="248.3">#Cidade do Terreno, #Estado do Terreno</text>
<text x="238.1" y="259.6">EP | PLANTA BAIXA</text>
<text x="354.8" y="259.4">1:100</text>
<text x="390.4" y="259.4">07/04/2025</text>
<text x="238.1" y="281.6">Trabalho Praticas.pln</text>
</g>
<g font-size="2.7">
<text x="184.8" y="51.9">13,95</text>
<text x="140" y="55.7">4,85</text>
<text x="209.8" y="55.7">9,10</text>
<text x="140" y="60.5">4,85</text>
<text x="163.3" y="60.5">15</text>
<text x="180.8" y="60.5">3,09</text>
<text x="203" y="60.5">1,35</text>
<text x="224.5" y="60.5">3,15</text>
<text x="240.8" y="60.5">15</text>
<text x="249.3" y="60.5">1,20</text>
<text x="203.9" y="75">J5</text>
<text x="276.9" y="75.6" transform="rotate(-90 276.9 75.6)">15</text>
<text x="109.5" y="81.3" transform="rotate(-90 109.5 81.3)">15</text>
<text x="276.9" y="83.7" transform="rotate(-90 276.9 83.7)">79</text>
<text x="280.7" y="81.3" transform="rotate(-90 280.7 81.3)">18</text>
<text x="103.1" y="84.3" transform="rotate(-90 103.1 84.3)">1,10</text>
<text x="109.5" y="85.4" transform="rotate(-90 109.5 85.4)">95</text>
<text x="103.1" y="92.3" transform="rotate(-90 103.1 92.3)">15</text>
<text x="109.5" y="92.3" transform="rotate(-90 109.5 92.3)">15</text>
<text x="203.9" y="101.9" transform="rotate(-90 203.9 101.9)">SANIT.</text>
<text x="207" y="101.9" transform="rotate(-90 207 101.9)">4.18m²</text>
<text x="222.5" y="100.9">SUITE 02</text>
<text x="240.5" y="96.1">J3</text>
<text x="276.9" y="97.3" transform="rotate(-90 276.9 97.3)">1,80</text>
<text x="175.6" y="105.1">ESCADA</text>
<text x="209.7" y="106.5">P3</text>
<text x="222.5" y="104">14,02m²</text>
<text x="280.7" y="103.1" transform="rotate(-90 280.7 103.1)">4,25</text>
<text x="175.6" y="108.3">8.13m²</text>
<text x="185.5" y="114.9">CIRC.</text>
<text x="185.5" y="118.1">4.37m²</text>
<text x="213" y="116.5">P2</text>
<text x="242.4" y="116.5">P2</text>
<text x="276.9" y="115.1" transform="rotate(-90 276.9 115.1)">1,65</text>
<text x="97.4" y="124.3" transform="rotate(-90 97.4 124.3)">9,10</text>
<text x="103.1" y="125.8" transform="rotate(-90 103.1 125.8)">6,60</text>
<text x="109.5" y="125.8" transform="rotate(-90 109.5 125.8)">6,60</text>
<text x="173.9" y="125.7" transform="rotate(58 173.9 125.7)">VAZIO</text>
<text x="200.4" y="125.4">P2</text>
<text x="276.9" y="125.3" transform="rotate(-90 276.9 125.3)">15</text>
<text x="280.7" y="125.3" transform="rotate(-90 280.7 125.3)">15</text>
<text x="286.7" y="124.3" transform="rotate(-90 286.7 124.3)">9,10</text>
<text x="134.8" y="126.3" transform="rotate(-90 134.8 126.3)">i = 5%</text>
<text x="153.9" y="126.9" transform="rotate(-89 153.9 126.9)">i = 5%</text>
<text x="241.5" y="127.8">P2</text>
<text x="205.4" y="135.8">P3</text>
<text x="276.9" y="132.1" transform="rotate(-90 276.9 132.1)">1,26</text>
<text x="219.8" y="143.3">SUITE 01</text>
<text x="219.8" y="146.4">15.52m²</text>
<text x="239.7" y="144.8">J3</text>
<text x="276.9" y="145.9" transform="rotate(-90 276.9 145.9)">1,80</text>
<text x="280.7" y="147.8" transform="rotate(-90 280.7 147.8)">4,40</text>
<text x="103.1" y="159.8" transform="rotate(-90 103.1 159.8)">15</text>
<text x="109.5" y="159.8" transform="rotate(-90 109.5 159.8)">15</text>
<text x="202.9" y="160.5" transform="rotate(-90 202.9 160.5)">SANIT.</text>
<text x="206" y="160.5" transform="rotate(-90 206 160.5)">4.18 m²</text>
<text x="276.9" y="161.6" transform="rotate(-90 276.9 161.6)">1,34</text>
<text x="103.1" y="173.1" transform="rotate(-90 103.1 173.1)">1,10</text>
<text x="109.5" y="173.1" transform="rotate(-90 109.5 173.1)">1,10</text>
<text x="276.9" y="170.8" transform="rotate(-90 276.9 170.8)">15</text>
<text x="280.7" y="170.8" transform="rotate(-90 280.7 170.8)">15</text>
<text x="114.8" y="182.1">15</text>
<text x="127.3" y="182.1">2,30</text>
<text x="139.3" y="182.1">10</text>
<text x="152.8" y="182.1">2,30</text>
<text x="163.3" y="182">15</text>
<text x="178.3" y="182">2,80</text>
<text x="192.8" y="182">15</text>
<text x="200.8" y="182">1,20</text>
<text x="212.1" y="182">15</text>
<text x="224.8" y="182">3,29</text>
<text x="240.8" y="182">15</text>
<text x="249.3" y="182">1,20</text>
<text x="140" y="186.8">4,85</text>
<text x="209.8" y="186.8">9,10</text>
</g>
<g font-size="2.7" fill="#4a4a4a">
<text x="238.1" y="227">PROJETO</text>
<text x="238.1" y="240.1">NOME DO PROPRIETÁRIO</text>
<text x="323.1" y="240.6">ENDEREÇO</text>
<text x="238.1" y="255.6">FASE PROJETO</text>
<text x="354.8" y="255.6">ESCALA</text>
<text x="400.7" y="255.6">DATA</text>
<text x="238.1" y="264.9">CONTEÚDO</text>
<text x="398.4" y="265.1">FOLHA</text>
<text x="238.1" y="277.9">ARQUIVO DIGITAL</text>
</g>
<g font-size="1.8">
<text x="186.1" y="59.7">5</text>
<text x="208.4" y="59.7">5</text>
<text x="276" y="80.6" transform="rotate(-90 276 80.6)">9</text>
<text x="276" y="109.7" transform="rotate(-90 276 109.7)">1</text>
<text x="206.1" y="181.2">2</text>
<text x="230.1" y="181.2">8</text>
</g>
<text font-size="1.4" fill="#fff" x="0" y="295.5">GSEducationalVersion</text>
</svg>
